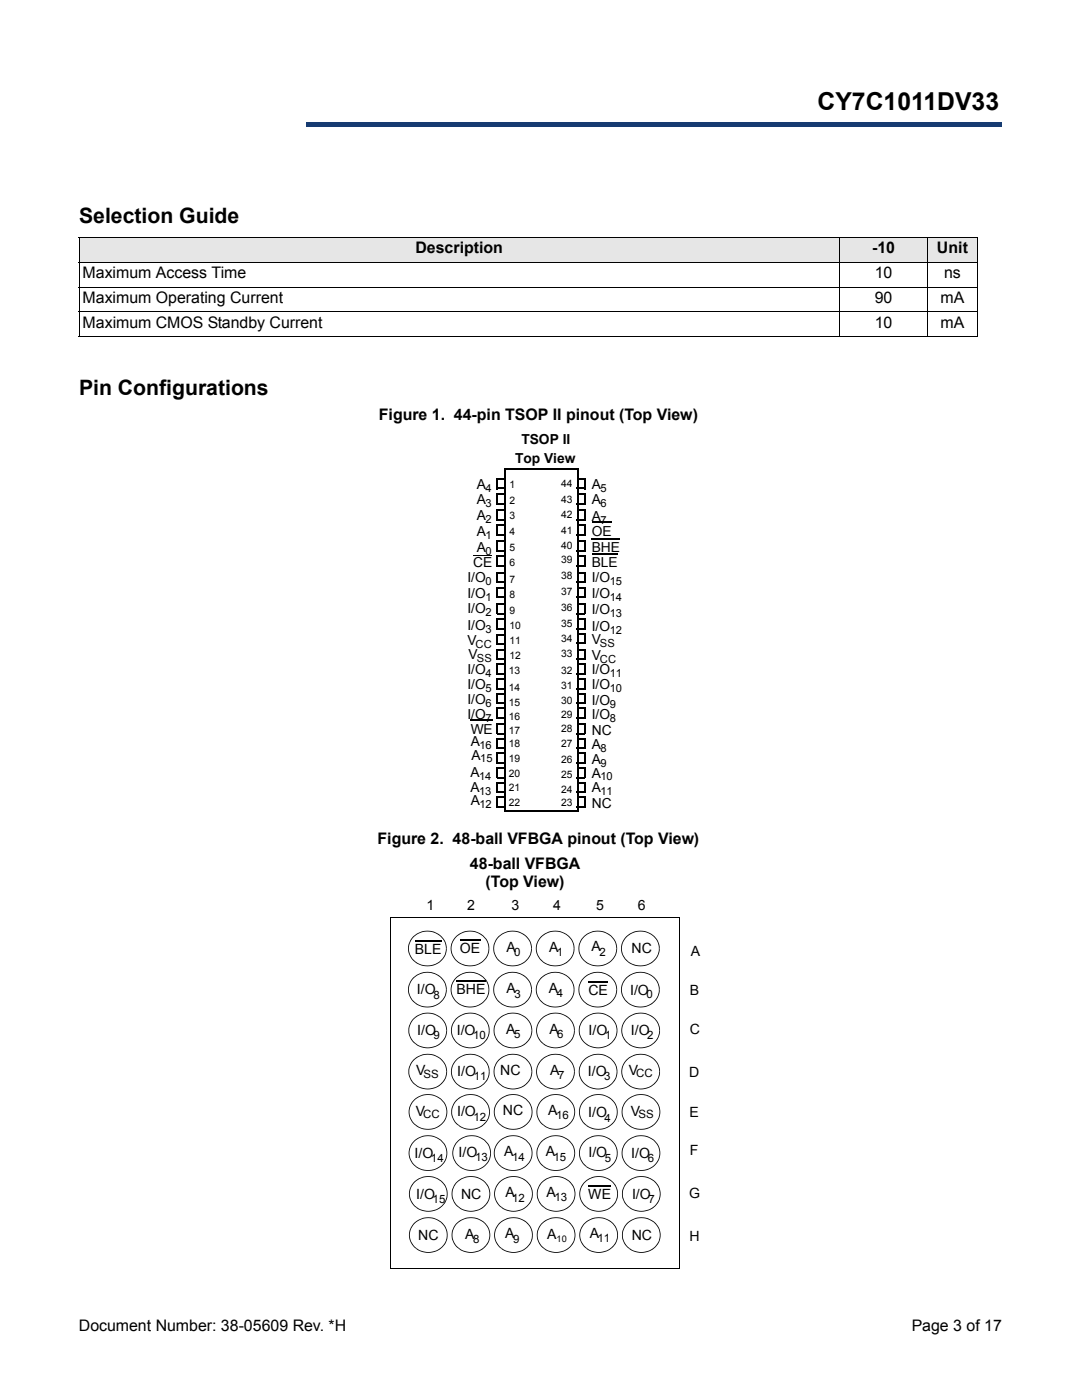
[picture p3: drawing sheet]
<svg xmlns="http://www.w3.org/2000/svg" width="216mm" height="279mm" viewBox="0 0 216 279" stroke-linecap="round" stroke-linejoin="round" font-family="sans-serif">
<path d="M61 24.4h138.8v.9h-138.8z" fill="#163b71"/>
<path d="M61 24.4h138.9" fill="none" stroke="#163b71" stroke-width=".2"/>
<path d="M199.7 24.4h.2v1h-.2z" fill="#163b71"/>
<path d="M61 25.3h138.8" fill="none" stroke="#163b71" stroke-width=".2"/>
<path d="M61 24.3h.1v1h-.1z" fill="#163b71"/>
<path d="M15.8 8.6h45.2v18h-45.2z" fill="#fff"/>
<g fill="#e6e6e6">
<path d="M15.8 47.4h151.7v4.9h-151.7z"/>
<path d="M167.5 47.4h17.6v4.9h-17.6z"/>
<path d="M185.1 47.4h9.9v4.9h-9.9z"/>
</g>
<g fill="none" stroke="#000" stroke-width=".2">
<path d="M15.7 47.4h179.4M15.7 52.3h179.4M15.7 57.3h179.4M15.8 47.5v19.6M167.5 47.3v19.9M185.1 47.3v19.9M195 47.5v19.6M15.7 62.2h179.4M15.7 67.2h179.4M94.4 110.9h3.7M77.9 183v70.1M77.9 183.1h57.8"/>
<path d="M135.6 183.1v70.1M77.8 253.1h57.8"/>
</g>
<g fill="#000">
<path d="M99 98.5h1.8v.3h-1.8zM99 95.5h1.8v.2h-1.8zM99.1 97.3h1.7v.3h-1.7zM100.5 93.5h.2v.4h-.2zM115.1 98.5h1.8v.3h-1.8zM115.1 95.5h1.8v.2h-1.8zM115.1 97.3h1.6v.3h-1.6zM99 117.2h1.8v.3h-1.8zM99 114.1h1.8v.3h-1.8zM99 110.9h1.8v.3h-1.8zM99 107.8h1.8v.3h-1.8zM99 104.7h1.8v.3h-1.8z"/>
<path d="M99 101.6h1.8v.3h-1.8zM99.1 119.1h1.7v.3h-1.7zM99.1 116h1.7v.3h-1.7zM99.1 112.9h1.7v.3h-1.7zM99.1 109.8h1.7v.3h-1.7zM99.1 106.7h1.7v.3h-1.7zM99.1 103.6h1.7v.3h-1.7zM99.1 100.4h1.7v.3h-1.7zM115.1 117.2h1.8v.3h-1.8zM115.1 119.1h1.6v.3h-1.6zM115.1 114.1h1.8v.3h-1.8zM115.1 116h1.6v.3h-1.6z"/>
<path d="M115.1 110.9h1.8v.3h-1.8zM115.1 112.9h1.6v.3h-1.6zM115.1 107.8h1.8v.3h-1.8zM115.1 109.8h1.6v.3h-1.6zM115.1 104.7h1.8v.3h-1.8zM115.1 106.7h1.6v.3h-1.6zM115.1 101.6h1.8v.3h-1.8zM115.1 103.6h1.6v.3h-1.6zM115.1 100.4h1.6v.3h-1.6zM99 129.5h1.8v.3h-1.8zM99 135.4h1.8v.3h-1.8zM99 126.5h1.8v.3h-1.8z"/>
<path d="M99 123.4h1.8v.2h-1.8zM99 120.3h1.8v.3h-1.8zM99 132.5h1.8v.2h-1.8zM99 138.3h1.8v.3h-1.8zM99.1 131.4h1.7v.3h-1.7zM99.1 137.4h1.7v.2h-1.7zM99.1 128.4h1.7v.3h-1.7zM99.1 125.4h1.7v.2h-1.7zM99.1 122.3h1.7v.3h-1.7zM99.1 134.5h1.7v.2h-1.7zM115.1 123.4h1.8v.2h-1.8zM115.1 125.4h1.6v.2h-1.6z"/>
<path d="M115.1 126.4h1.8v.2h-1.8zM115.1 128.3h1.6v.2h-1.6zM115.1 120.3h1.8v.3h-1.8zM115.1 122.3h1.6v.3h-1.6zM115.1 129.5h1.8v.3h-1.8zM115.1 131.4h1.6v.3h-1.6zM115.1 132.5h1.8v.2h-1.8zM115.1 134.5h1.6v.2h-1.6zM115.1 135.4h1.8v.3h-1.8zM115.1 137.4h1.6v.2h-1.6zM115.1 138.3h1.8v.3h-1.8zM99 141.2h1.8v.3h-1.8z"/>
<path d="M99 144.3h1.8v.2h-1.8zM99 147.3h1.8v.2h-1.8zM99 153.1h1.8v.2h-1.8zM99 158.9h1.8v.3h-1.8zM99 150.2h1.8v.2h-1.8zM99 156h1.8v.3h-1.8zM99.1 143.2h1.7v.3h-1.7zM99.1 146.3h1.7v.2h-1.7zM99.1 149.2h1.7v.2h-1.7zM99.1 155h1.7v.3h-1.7zM99.1 140.3h1.7v.2h-1.7zM99.1 152.2h1.7v.2h-1.7z"/>
<path d="M99.1 157.9h1.7v.3h-1.7zM115.1 140.3h1.6v.2h-1.6zM115.1 141.2h1.8v.3h-1.8zM115.1 143.2h1.6v.3h-1.6zM115.1 144.3h1.8v.2h-1.8zM115.1 146.3h1.6v.2h-1.6zM115.1 147.3h1.8v.2h-1.8zM115.1 149.2h1.6v.2h-1.6zM115.1 150.2h1.8v.2h-1.8zM115.1 152.2h1.6v.2h-1.6zM115.1 153.1h1.8v.2h-1.8zM115.1 155h1.6v.3h-1.6z"/>
<path d="M115.1 156h1.8v.3h-1.8zM115.1 157.9h1.6v.3h-1.6zM115.1 158.9h1.8v.3h-1.8zM99.1 160.9h1.7v.3h-1.7zM115.1 160.9h1.6v.3h-1.6zM83 191.9l1.5 .7 1.2 .1 1-.3 1-.5 .6-.7 .5-.9 .2-1h.2a3.9 3.9 0 0 1-6.4 2.8zM82.6 186.8a4.1 4.1 0 0 1 4.2-.8 3.7 3.7 0 0 1 2.4 3.3h-.2l-.2-1-.5-.9-.9-.9-1-.4-.7-.2-1.2 .1-.6 .2-.7 .3-1 .9-.6 1.5v.8l.3 .9 .3 .6 .8 .7-.2 .1a3.5 3.5 0 0 1-1.3-3.4l.4-1zM82.6 195a4 4 0 0 1 4.8-.4l1.1 .9a3.3 3.3 0 0 1 .7 2h-.2l-.2-1-.5-.9-.9-.9-.7-.3-1-.3-1.2 .1-.7 .2-.6 .3-1 .9-.6 1.5v.8l.3 .9 .3 .6 .8 .7-.2 .2a3.5 3.5 0 0 1-1.3-3.5l.4-1zM91.4 191.9l1 .5 .6 .2 1.2 .1 1-.3 .9-.5 .8-.7 .4-.9 .2-1h.1a3.6 3.6 0 0 1-2.6 3.4l-.4 .1a4.2 4.2 0 0 1-3.3-.7zM91.1 186.8a4.1 4.1 0 0 1 5.9 .5 3.5 3.5 0 0 1 .6 2h-.1l-.2-1-.4-.9-1.3-1.1-1-.3-.8-.1-1.4 .3-1 .5-.7 .7-.4 .9-.2 .6 .2 1.4 .4 .9 .7 .7-.1 .2a3.4 3.4 0 0 1-.2-5.3zM91.1 195l1.2-.8a4.1 4.1 0 0 1 4.7 1.3 3.5 3.5 0 0 1 .6 2h-.1l-.2-1-.4-.9-1.3-1.1-1-.3-.8-.1-1.5 .3-.9 .5-.7 .7-.4 .9-.2 .6 .2 1.4 .4 .9 .7 .7-.1 .2a3.4 3.4 0 0 1-.2-5.3zM99.9 191.9l1.6 .7 1.2 .1 1-.3 .9-.5 .7-.7 .5-.9 .2-1h.2a3.9 3.9 0 0 1-6.4 2.8z"/>
<path d="M99.5 186.8h.1a4.1 4.1 0 0 1 4.2-.8 3.7 3.7 0 0 1 2.4 3.3h-.2l-.2-1-.5-.9-1.2-1.1-1.1-.3-.7-.1-1.1 .2-.7 .2-1.3 1.1-.6 1.5 .2 1.4 .4 .9 .7 .7-.1 .2a3.4 3.4 0 0 1-.3-5.3zM99.5 195h.1a4 4 0 0 1 4.8-.4l1.1 .9a3.3 3.3 0 0 1 .7 2h-.2l-.2-1-.5-.9-.9-.9-.7-.3-1-.3-1.2 .1-.7 .2-.6 .3-.8 .7-.7 1.4-.1 1.1 .2 .6 .4 .9 .7 .7-.1 .2a3.4 3.4 0 0 1-.3-5.3zM108.4 191.9l.9 .5 .7 .2 1.2 .1 1-.3 .9-.5 .8-.7 .4-.9 .2-1h.1a3.9 3.9 0 0 1-6.3 2.8zM108.1 186.8a4.1 4.1 0 0 1 4.9-.4l1 .9a3.5 3.5 0 0 1 .6 2h-.1l-.1-.7-.4-.9-1.1-1.2-1-.4-.7-.2-1.2 .1-.7 .2-.9 .5-.7 .7-.4 .9-.2 .6 .2 1.4 .4 .9 .7 .7-.1 .2a3.4 3.4 0 0 1-.2-5.3zM108.1 195l.9-.6a4.1 4.1 0 0 1 4.8 .8l.2 .3a3.5 3.5 0 0 1 .6 2h-.1l-.1-.7-.4-.9-1.1-1.2-1.7-.6-1.2 .1-.7 .2-.9 .5-.7 .7-.4 .9-.2 .6 .2 1.4 .4 .9 .7 .7-.1 .2a3.4 3.4 0 0 1-.2-5.3zM116.9 191.9l1.6 .7 1.2 .1 1-.3 .9-.5 .7-.7 .5-.9 .2-1h.1a3.9 3.9 0 0 1-6.3 2.8zM116.6 186.8a4.1 4.1 0 0 1 4.2-.8 3.7 3.7 0 0 1 2.3 3.3h-.1l-.2-1-.3-.6-.9-1-1.6-.7-1.8 .1-1.5 .8-.7 .8-.3 .9-.1 1.1 .2 .6 .4 .9 .7 .7-.1 .2-.3-.3a3.4 3.4 0 0 1 0-5zM116.6 195a4 4 0 0 1 4.8-.4l.6 .4a3.3 3.3 0 0 1 1.1 2.5h-.1l-.2-1-.5-.9-1-.9-.6-.3-1-.3-1.2 .1-.7 .2-.6 .3-1 .9-.5 1.2-.1 1.1 .2 .6 .4 .9 .7 .7-.1 .2-.3-.3a3.4 3.4 0 0 1 0-5zM125.4 191.9l.9 .5 .7 .2 1.2 .1 1-.3 .9-.5 .8-.7 .4-.9 .2-1h.1a3.9 3.9 0 0 1-6.3 2.8zM125.1 186.8a4.1 4.1 0 0 1 4.9-.4l1 .9a3.5 3.5 0 0 1 .6 2h-.1l-.1-.7-.4-.9-1.1-1.2-1-.4-.7-.2-1.2 .1-.7 .2-.9 .5-.7 .7-.5 .9-.1 .6 .1 1.4 .5 .9 .7 .7-.1 .2a3.4 3.4 0 0 1-.2-5.3zM125.1 195l.9-.6a4.1 4.1 0 0 1 4.8 .8l.2 .3a3.5 3.5 0 0 1 .6 2h-.1l-.1-.7-.4-.9-1.1-1.2-1.7-.6-1.2 .1-.7 .2-.9 .5-.7 .7-.5 .9-.1 .6 .1 1.4 .5 .9 .7 .7-.1 .2a3.4 3.4 0 0 1-.2-5.3zM83 200.1l1.5 .7 1.2 .1 1-.3 1-.5 .6-.7 .5-.9 .2-1h.2a3.9 3.9 0 0 1-6.4 2.8z"/>
<path d="M83 208.3l.9 .5 1.1 .2 1.8-.2 1.4-1 .6-.8 .2-1.3h.2a3.9 3.9 0 0 1-6.3 2.7zM83 216.5l.9 .5 1.1 .2 1.8-.2 1.4-1 .6-.8 .2-1.3h.2a3.9 3.9 0 0 1-6.3 2.7zM82.4 203.4a4.1 4.1 0 0 1 5.9 0l.3 .3a3.3 3.3 0 0 1 .6 2h-.2l-.1-1-.3-.7-.9-1-1.6-.7h-1.1l-1.1 .2-1.4 1-.5 .8-.3 1v.7l.3 1 .5 .8 .5 .5-.1 .1a3.4 3.4 0 0 1-1.3-3.4l.4-1zM82.6 211.3a3.9 3.9 0 0 1 4.1-.8 3.9 3.9 0 0 1 2.5 3.4h-.2l-.1-1-.3-.6-.9-1.1-1.6-.7h-1.1l-1.1 .3-.9 .4-.7 .8-.6 1.5v.7l.3 1 .5 .8 .5 .5-.1 .1a3.4 3.4 0 0 1-1.3-3.4l.4-1zM91.4 200.1l1 .5 .6 .2 1.2 .1 1-.3 .9-.5 .8-.7 .4-.9 .2-1h.1a3.6 3.6 0 0 1-2.6 3.4l-.4 .1a4.2 4.2 0 0 1-3.3-.7zM91.5 208.3l.9 .5 1.1 .2 1.8-.2 1.2-.7 .4-.6 .5-.8 .1-1h.2l-.2 1a3.8 3.8 0 0 1-4.4 2.4l-1.4-.5-.3-.2zM91.5 216.5l.9 .5 1.1 .2 1.8-.2 1.2-.7 .4-.5 .5-.9 .1-1h.2l-.2 1a3.8 3.8 0 0 1-4.4 2.4l-1.4-.5-.3-.2zM90.9 203.4a3.9 3.9 0 0 1 4.1-1.1 3.9 3.9 0 0 1 2.7 3.4h-.2v-.7l-.4-1-.6-.7-.6-.4-.9-.5-.8-.1h-1.1l-.7 .2-.9 .5-.5 .5-.6 .8-.2 1 .1 1.4 .5 .8 .7 .8-.1 .1a3.4 3.4 0 0 1-.5-5zM91.1 211.3a4.1 4.1 0 0 1 5.9 .6h.1a3.5 3.5 0 0 1 .6 2h-.2v-.7l-.4-.9-.6-.8-.6-.4-.9-.5-.8-.1h-1.1l-.7 .3-.9 .4-.7 .8-.5 .9-.1 .6 .1 1.4 .5 .9 .7 .7-.1 .1a3.4 3.4 0 0 1-.3-5.3zM99.9 200.1l1.6 .7 1.2 .1 1-.3 .9-.5 .7-.7 .5-.9 .2-1h.2a3.9 3.9 0 0 1-6.4 2.8zM100 208.3l.9 .5 1.1 .2 1.8-.2 1.4-1 .6-.8 .2-1.3h.2a3.9 3.9 0 0 1-6.3 2.7zM100 216.5l.9 .5 1.1 .2 1.8-.2 1.4-1 .6-.8 .2-1.3h.2a3.9 3.9 0 0 1-6.3 2.7z"/>
<path d="M99.4 203.4a4.1 4.1 0 0 1 5.9 0l.3 .3a3.3 3.3 0 0 1 .6 2h-.2l-.1-1-.3-.7-.9-1-1.6-.7h-1.1l-1.1 .2-1.4 1-.8 1.5v1l.1 .7 .5 .8 .7 .8-.1 .1a3.4 3.4 0 0 1-.5-5zM99.6 211.3a3.9 3.9 0 0 1 4.1-.8 3.9 3.9 0 0 1 2.5 3.4h-.2l-.1-1-.3-.6-.9-1.1-1.6-.7h-1.1l-1.1 .3-.9 .4-.5 .5-.8 1.5v1l.1 .7 .5 .9 .7 .7-.1 .1a3.4 3.4 0 0 1-.3-5.3zM108.4 200.1l.9 .5 .7 .2 1.2 .1 1-.3 .9-.5 .8-.7 .4-.9 .2-1h.1a3.9 3.9 0 0 1-6.3 2.8zM108.5 208.3l.9 .5 1.1 .2 1.8-.2 1.4-1 .6-.8 .2-1.3h.2l-.2 1a3.8 3.8 0 0 1-4.4 2.4l-1.4-.5-.3-.2zM108.5 216.5l.9 .5 1.1 .2 1.8-.2 1.4-1 .6-.8 .2-1.3h.2l-.2 1a3.8 3.8 0 0 1-4.4 2.4l-1.4-.5-.3-.2zM107.9 203.4a4.1 4.1 0 0 1 6.1 .3h.1a3.5 3.5 0 0 1 .6 2h-.2v-.7l-.4-1-.4-.5-.8-.6-.9-.5-.8-.1h-1.1l-.7 .2-.9 .5-.5 .5-.6 .8-.2 1 .1 1.4 .5 .8 .7 .8-.1 .1a3.4 3.4 0 0 1-.5-5zM108.1 211.3a3.9 3.9 0 0 1 4.1-.8 3.9 3.9 0 0 1 2.5 3.4h-.2v-.7l-.4-.9-.6-.8-.6-.4-.9-.5-.8-.1h-1.1l-.7 .3-.9 .4-.7 .8-.5 .9-.1 .6 .1 1.4 .5 .9 .7 .7-.1 .1a3.4 3.4 0 0 1-.3-5.3zM116.9 200.1l1.6 .7 1.2 .1 1-.3 .9-.5 .7-.7 .5-.9 .2-1h.1a3.9 3.9 0 0 1-6.3 2.8zM117 208.3l.9 .5 1.1 .2 1.8-.2 1.4-1 .6-.8 .2-1.3h.2a3.9 3.9 0 0 1-6.3 2.7zM117 216.5l.9 .5 1.1 .2 1.8-.2 1.4-1 .6-.8 .2-1.3h.2a3.9 3.9 0 0 1-6.3 2.7zM116.4 203.4a3.9 3.9 0 0 1 4.1-1.1 3.9 3.9 0 0 1 2.7 3.4h-.2l-.1-1-.3-.7-.9-1-1.6-.7h-1.1l-1.1 .2-.9 .5-.5 .5-.8 1.5v1l.1 .7 .5 .8 .7 .8-.1 .1a3.4 3.4 0 0 1-.5-5zM116.6 211.3a3.9 3.9 0 0 1 4.1-.8 3.9 3.9 0 0 1 2.5 3.4h-.2l-.1-1-.3-.6-.9-1.1-1.6-.7h-1.1l-1.1 .3-.9 .4-.7 .8-.6 1.2v1l.1 .7 .5 .9 .7 .7-.1 .1a3.3 3.3 0 0 1-.8-4.7z"/>
<path d="M125.4 200.1l.9 .5 .7 .2 1.2 .1 1-.3 .9-.5 .8-.7 .4-.9 .2-1h.1a3.9 3.9 0 0 1-6.3 2.8zM125.5 208.3l.9 .5 1.1 .2 1.8-.2 1.4-1 .6-.8 .2-1.3h.2a3.4 3.4 0 0 1-2.4 3.2 4.2 4.2 0 0 1-3.9-.5zM125.5 216.5l.9 .5 1.1 .2 1.8-.2 1.4-1 .6-.8 .2-1.3h.2a3.4 3.4 0 0 1-2.4 3.2 4.2 4.2 0 0 1-3.9-.5zM124.9 203.4a4.1 4.1 0 0 1 6.1 .3h.1a3.5 3.5 0 0 1 .6 2h-.2v-.7l-.4-1-.4-.5-.8-.6-1-.5-.7-.1h-1.1l-.7 .2-.9 .5-.5 .5-.6 .8-.2 1 .1 1.4 .5 .8 .7 .8-.1 .1a3.4 3.4 0 0 1-.5-5zM125.1 211.3a3.9 3.9 0 0 1 4.1-.8 3.9 3.9 0 0 1 2.5 3.4h-.2v-.7l-.4-.9-.6-.8-.6-.4-1-.5-.7-.1h-1.1l-.7 .3-.9 .4-.7 .8-.5 .9-.1 .6 .1 1.4 .5 .9 .7 .7-.1 .1a3.4 3.4 0 0 1-.3-5.3zM83 232.7l1 .6 .7 .1 1.1 .1 1-.2 1-.6 .7-.7 .4-.9 .2-1h.2a3.6 3.6 0 0 1-2.7 3.4l-.4 .1a4.2 4.2 0 0 1-3.2-.7zM83.1 224.5l.5 .4 1.1 .3 1.1 .1 1-.3 1.2-.7 .5-.5 .4-.9 .2-1h.2a3.3 3.3 0 0 1-1.4 2.7 4.1 4.1 0 0 1-4.9 .1zM82.7 219.4a4.1 4.1 0 0 1 5.9 .5 3.5 3.5 0 0 1 .7 2h-.2l-.2-1-.4-.9-.7-.7-.6-.4-1-.3-.8-.1-1.4 .3-.9 .5-.8 .7-.6 1.6 .2 1.3 .4 .9 .8 .7-.1 .1a3.3 3.3 0 0 1-.3-5.2zM82.7 227.6a4.1 4.1 0 0 1 5.9 .5 3.5 3.5 0 0 1 .7 2h-.2l-.2-1-.4-.9-.7-.7-.6-.3-1-.4-.8-.1-1.4 .3-.9 .5-.8 .7-.6 1.6 .2 1.3 .4 .9 .8 .7-.1 .2a3.4 3.4 0 0 1-.3-5.3zM82.5 236a4.1 4.1 0 0 1 6.4 .6l.4 1v.7h-.1l-.1-.7-.4-1-.6-.7-.9-.6-1-.4h-1.1l-.8 .1-1.2 .6-.5 .5-.5 .9-.3 1.3 .3 1.3 .5 .8 .5 .5-.1 .1a3.4 3.4 0 0 1-.5-5zM91.6 224.5l.5 .4 1.1 .3 1.1 .1 1.1-.3 .9-.5 .7-.7 .5-.9 .1-1h.2a3.9 3.9 0 0 1-6.3 2.7zM91.8 232.7l.9 .6 .7 .1 1.1 .1 1.1-.2 .9-.6 .7-.7 .5-.9 .1-1h.2a3.6 3.6 0 0 1-2.7 3.4l-.4 .1a4.2 4.2 0 0 1-3.2-.7z"/>
<path d="M91.2 219.4a3.9 3.9 0 0 1 4.1-.8 3.9 3.9 0 0 1 2.5 3.3h-.2l-.1-1-.3-.6-.9-1-1.6-.7-1.2-.1-1 .3-.9 .5-.8 .7-.6 1.6v.7l.3 .9 .3 .6 .8 .7-.1 .1a3.4 3.4 0 0 1-1.4-3.4l.4-1zM91 236a4.1 4.1 0 0 1 4.1-1.1l1.3 .6 .8 .8a3.3 3.3 0 0 1 .6 2h-.1l-.2-1-.3-.7-.9-1-.6-.3-1-.4h-.7h-.8l-1 .4-1.3 1.1-.6 1.5 .1 1.4 .5 .9 .7 .7-.1 .1a3.4 3.4 0 0 1-.5-5zM91.4 227.6a4.1 4.1 0 0 1 5.9 .5 3.5 3.5 0 0 1 .7 2h-.2l-.1-1-.5-.9-.7-.7-.6-.3-1-.4-.8-.1-1.4 .3-.9 .5-.8 .7-.6 1.6 .2 1.3 .4 .9 .8 .7-.1 .2a3.4 3.4 0 0 1-.3-5.3zM100 232.7l1 .6 .7 .1 1.1 .1 1-.2 1-.6 .7-.7 .4-.9 .2-1h.2a3.6 3.6 0 0 1-2.7 3.4l-.4 .1a4.2 4.2 0 0 1-3.3-.7zM100.1 224.5l.9 .5 .7 .2 1.1 .1 1-.3 1.2-.7 .5-.5 .4-.9 .2-1h.2a3.3 3.3 0 0 1-1.4 2.7 4.1 4.1 0 0 1-5 .1zM99.7 219.4a4.1 4.1 0 0 1 5.9 .5 3.5 3.5 0 0 1 .7 2h-.2l-.2-1-.4-.9-.7-.7-.6-.4-1-.3-.8-.1-1.4 .3-.9 .5-.8 .7-.4 .9-.2 .7 .2 1.3 .4 .9 .8 .7-.2 .2a3.4 3.4 0 0 1-.2-5.3zM99.7 227.6a4.1 4.1 0 0 1 5.9 .5 3.5 3.5 0 0 1 .7 2h-.2l-.2-1-.4-.9-.7-.7-.6-.3-1-.4-.8-.1-1.4 .3-.9 .5-.8 .7-.4 .9-.2 .7 .2 1.3 .4 .9 .8 .7-.2 .2a3.4 3.4 0 0 1-.2-5.3zM99.5 236a4.1 4.1 0 0 1 4.1-1.1 3.7 3.7 0 0 1 2.1 1.4 3.5 3.5 0 0 1 .6 2h-.1l-.1-.7-.4-1-.6-.7-.9-.6-1-.4h-.7h-.8l-1 .4-.6 .3-.7 .8-.5 .9-.1 .6 .1 1.4 .5 .9 .7 .7-.1 .1a3.4 3.4 0 0 1-.5-5zM108.6 224.5l.5 .4 1.1 .3 1.1 .1 1.1-.3 .9-.5 .7-.7 .4-.9 .2-1h.2a3.9 3.9 0 0 1-6.3 2.7zM108.6 232.7l1.6 .7 1.1 .1 1.1-.2 .9-.6 .7-.7 .4-.9 .2-1h.2a3.9 3.9 0 0 1-6.3 2.8zM108.2 219.4a3.9 3.9 0 0 1 4.1-.8 3.9 3.9 0 0 1 2.5 3.3h-.2l-.2-1-.2-.6-.9-1-1.6-.7-1.2-.1-1 .3-.9 .5-.6 .5-.7 1.4-.1 1.1 .2 .6 .4 .9 .8 .7-.1 .1a3.4 3.4 0 0 1-.3-5.2zM108.2 227.6a3.9 3.9 0 0 1 4.1-.8 3.9 3.9 0 0 1 2.5 3.3h-.2l-.2-1-.4-.9-.7-.7-.6-.3-1-.4-.8-.1-1.1 .2-.7 .3-.5 .3-.8 .7-.6 1.6 .2 1.3 .4 .9 .8 .7-.1 .2a3.4 3.4 0 0 1-.3-5.3z"/>
<path d="M108 236a4.1 4.1 0 0 1 4.1-1.1 3.6 3.6 0 0 1 2.7 3.4h-.1l-.2-1-.3-.7-.6-.7-.9-.6-1-.4h-.7h-.8l-1 .4-1.3 1.1-.6 1.5 .1 1.4 .5 .9 .7 .7-.1 .1a3.4 3.4 0 0 1-.5-5zM117 232.7l1 .6 .7 .1 1.1 .1 1-.2 1-.6 .7-.7 .4-.9 .2-1h.2a3.9 3.9 0 0 1-6.4 2.8zM117.1 224.5l.9 .5 .7 .2 1.1 .1 1-.3 .7-.3 1-.9 .4-.9 .2-1h.2a3.6 3.6 0 0 1-2.7 3.4l-.8 .1a4 4 0 0 1-2.9-.7zM116.7 219.4a3.9 3.9 0 0 1 4.1-.8 3.9 3.9 0 0 1 2.5 3.3h-.2l-.1-.7-.3-.9-.7-.8-.5-.4-1-.4-.7-.2-1.1 .1-.7 .2-.9 .5-.8 .7-.4 .9-.2 .7 .2 1.3 .4 .9 .8 .7-.2 .2a3.4 3.4 0 0 1-.2-5.3zM116.7 227.6a3.9 3.9 0 0 1 4.1-.8 3.9 3.9 0 0 1 2.5 3.3h-.2l-.1-.7-.3-.9-.7-.8-.5-.4-1-.4-.7-.1h-1.1l-.7 .2-.9 .5-.8 .7-.4 .9-.2 .7 .2 1.3 .4 .9 .8 .7-.2 .2a3.4 3.4 0 0 1-.2-5.3zM116.5 236a4.1 4.1 0 0 1 6.2 .3 3.5 3.5 0 0 1 .6 2h-.2v-.7l-.4-1-.6-.7-.9-.6-1-.4h-.7h-.8l-1 .4-.6 .3-.7 .8-.5 .9-.1 .6 .1 1.4 .5 .9 .7 .7-.1 .1a3.4 3.4 0 0 1-.5-5zM125.5 232.7l1.6 .7 1.2 .1 1-.2 1-.6 .7-.7 .4-.9 .2-1h.2a3.9 3.9 0 0 1-6.3 2.8zM125.6 224.5l.5 .4 1 .3 1.2 .1 1-.3 1.2-.7 .5-.5 .4-.9 .2-1h.2a3.9 3.9 0 0 1-6.3 2.8zM125.2 219.4a3.9 3.9 0 0 1 4.1-.8 3.9 3.9 0 0 1 2.5 3.3h-.2l-.2-1-.3-.6-.8-1-1.6-.7-1.9 .1-1.5 .8-.6 .8-.4 .9-.1 1.1 .2 .6 .4 .9 .8 .7-.1 .2-.3-.3a3.4 3.4 0 0 1 0-5zM125.2 227.6a3.9 3.9 0 0 1 4.1-.8 3.9 3.9 0 0 1 2.5 3.3h-.2l-.2-1-.3-.6-.8-1-1.6-.7-1.9 .1-1.5 .8-.6 .8-.4 .9-.1 1.1 .2 .6 .4 .9 .8 .7-.1 .2-.3-.3a3.4 3.4 0 0 1 0-5zM125 236a4.1 4.1 0 0 1 4.1-1.1 3.6 3.6 0 0 1 2.7 3.4h-.1l-.2-1-.3-.7-.6-.7-.9-.6-1-.4h-.7h-.8l-1 .4-1.3 1.1-.6 1.5 .1 1.4 .5 .9 .7 .7-.1 .1a3.4 3.4 0 0 1-.5-5zM83.1 240.9l.9 .5 1.1 .2 1.8-.2 1.2-.7 .4-.5 .5-.9 .2-1h.1a3.9 3.9 0 0 1-6.3 2.7z"/>
<path d="M83.1 249.1l.9 .5 1.1 .3 1.8-.3 1.2-.7 .4-.5 .5-.9 .2-1h.1a3.9 3.9 0 0 1-6.3 2.7zM82.7 244a3.9 3.9 0 0 1 4.1-.8 3.9 3.9 0 0 1 2.5 3.3h-.1l-.2-1-.5-.9-.7-.7-.6-.4-1-.3-.7-.1-1.5 .3-.9 .5-.5 .4-.5 .9-.3 .9v.7l.3 1 .5 .8 .5 .5-.1 .1a3.4 3.4 0 0 1-.3-5.2zM91.6 240.9l.9 .5 1.1 .2 1.8-.2 1.4-1 .6-.8 .3-1.3h.1a3.9 3.9 0 0 1-6.3 2.7zM91.6 249.1l.9 .5 1.1 .3 1.8-.3 1.4-1 .6-.8 .3-1.3h.1a3.9 3.9 0 0 1-6.3 2.7zM91 244.2a4.1 4.1 0 0 1 5.9 0l.3 .3a3.3 3.3 0 0 1 .6 2h-.1l-.2-1-.3-.6-.9-1-1.6-.7-1.1-.1-1.1 .3-1.4 .9-.8 1.5v1.4l.6 1.2 .7 .7-.1 .1a3.4 3.4 0 0 1-.5-5zM100.1 240.9l.9 .5 1.1 .2 1.8-.2 1.2-.7 .6-.8 .4-.9 .1-.7h.1v.7a4 4 0 0 1-6.3 2zM100.1 249.1l.9 .5 1.1 .3 1.8-.3 1.2-.7 .4-.5 .5-.9 .2-1h.1v.7a4 4 0 0 1-6.3 2zM99.5 244.2a3.9 3.9 0 0 1 4.1-1.1 3.9 3.9 0 0 1 2.7 3.4h-.1l-.1-.7-.4-.9-.6-.8-.6-.4-.9-.5-.8-.1-1.1 .1-.7 .2-.9 .5-.5 .4-.5 .9-.3 .9v.7l.3 1 .5 .8 .5 .5-.1 .1a3.4 3.4 0 0 1-.5-5zM108.6 240.9l.9 .5 1.1 .2 1.8-.2 1.4-1 .6-.8 .3-1.3h.1a3.9 3.9 0 0 1-6.3 2.7zM108.6 249.1l.9 .5 1.1 .3 1.8-.3 1.4-1 .6-.8 .3-1.3h.1a3.9 3.9 0 0 1-6.3 2.7zM108 244.2a3.9 3.9 0 0 1 4.2-1.1 3.9 3.9 0 0 1 2.6 3.4h-.1l-.2-1-.3-.6-.9-1-1.6-.7-1.1-.1-1.1 .3-1.4 .9-.8 1.5v1.4l.6 1.2 .7 .7-.1 .1a3.4 3.4 0 0 1-.5-5zM117.1 240.9l.9 .5 1.1 .2 1.8-.2 1.2-.7 .6-.8 .4-.9v-.7h.2v.7a4 4 0 0 1-6.3 2z"/>
<path d="M117.1 249.1l.9 .5 1.1 .3 1.8-.3 .6-.3 1-.9 .5-.9 .1-1h.2v.7a4 4 0 0 1-6.3 2zM116.5 244.2a4.1 4.1 0 0 1 6.2 .3 3.5 3.5 0 0 1 .6 2h-.2v-.7l-.4-.9-.4-.6-.8-.6-.9-.5-.8-.1-1.1 .1-.7 .2-.9 .5-.5 .4-.5 .9-.3 .9v.7l.3 1 .5 .8 .5 .5-.1 .1a3.4 3.4 0 0 1-.5-5zM125.6 240.9l.9 .5 1.1 .2 1.8-.2 1.4-1 .6-.8 .3-1.3h.1a3.9 3.9 0 0 1-6.3 2.7zM125.6 249.1l.9 .5 1.1 .3 1.8-.3 1.4-1 .6-.8 .3-1.3h.1a3.9 3.9 0 0 1-6.3 2.7zM125.2 244a3.9 3.9 0 0 1 4.1-.9 3.9 3.9 0 0 1 2.5 3.4h-.1l-.2-1-.3-.6-.9-1-1.6-.7-1.1-.1-1.1 .3-.9 .5-.5 .4-.8 1.5v1.4l.6 1.2 .7 .7-.1 .1a3.4 3.4 0 0 1-.3-5.2z"/>
</g>
<g fill="none" stroke="#000" stroke-width=".25">
<path d="M99.1 95.6v2M99.1 98.6v2.1M116.7 95.6v2M116.7 98.6v2.1M99.1 101.8v2.1M99.1 104.8v2.2M99.1 108v2.1M99.1 111v2.2M99.1 114.3v2M99.1 117.3v2.1M116.7 101.8v2.1M116.7 104.8v2.2"/>
<path d="M116.7 108v2.1M116.7 111v2.2M116.7 114.3v2M116.7 117.3v2.1M99.1 120.5v2.1M99.1 123.5v2.1M99.1 126.7v2M99.1 129.6v2.1M99.1 132.6v2.1M99.1 135.6v2M99.1 138.5v2M116.7 120.5v2.1"/>
<path d="M116.7 123.5v2.1M116.7 126.5v2M116.7 129.6v2.1M116.7 132.6v2.1M116.7 135.6v2M116.7 138.5v2M99.1 141.4v2.1M99.1 144.4v2.1M99.1 147.4v2M99.1 150.3v2.1M99.1 153.2v2.1M99.1 156.2v2"/>
<path d="M99.1 159.1v2.1M116.7 141.4v2.1M116.7 144.4v2.1M116.7 147.4v2M116.7 150.3v2.1M116.7 153.2v2.1M116.7 156.2v2M116.7 159.1v2.1"/>
</g>
<path d="M118.1 104.3h3.9M118.1 107.5h5.6M118.1 110.5h5.2M93.9 143.8h4.5M82.8 187.7h5.3M91.1 195.8h5.8M91.8 187.6h4.1M117.4 195.9h3.9M117.4 236.7h4.5" fill="none" stroke="#000" stroke-width=".21"/>
<path d="M100.7 93.5v68.4M100.7 93.7h14.6M115.3 93.5v68.6M100.5 161.9h14.8" fill="none" stroke="#000" stroke-width=".34"/>
<text font-size="4.9" x="163.1" y="22">CY7C1011DV33</text>
<g font-size="4.2">
<text x="15.8" y="44.6">Selection Guide</text>
<text x="15.8" y="78.8">Pin Configurations</text>
</g>
<g font-size="3.2">
<text x="82.9" y="50.6">Description</text>
<text x="174" y="50.6">-10</text>
<text x="187" y="50.6">Unit</text>
<text x="16.5" y="55.5">Maximum Access Time</text>
<text x="174.5" y="55.5">10</text>
<text x="188.4" y="55.5">ns</text>
<text x="16.5" y="60.5">Maximum Operating Current</text>
<text x="16.5" y="65.4">Maximum CMOS Standby Current</text>
<text x="174.5" y="60.5">90</text>
<text x="174.5" y="65.4">10</text>
<text x="187.7" y="60.5">mA</text>
<text x="187.7" y="65.4">mA</text>
<text x="75.6" y="83.8">Figure 1. 44-pin TSOP II pinout (Top View)</text>
<text x="75.3" y="168.5">Figure 2. 48-ball VFBGA pinout (Top View)</text>
<text x="93.8" y="173.5">48-ball VFBGA</text>
<text x="96.9" y="177.1">(Top View)</text>
<text x="15.7" y="265.6">Document Number: 38-05609 Rev. *H</text>
<text x="181.9" y="265.6">Page 3 of 17</text>
</g>
<g font-size="2.8">
<text x="104" y="88.7">TSOP II</text>
<text x="102.8" y="92.4">Top View</text>
<text x="95.2" y="97.6">A</text>
<text x="95.2" y="100.5">A</text>
<text x="118.1" y="97.6">A</text>
<text x="118.1" y="100.5">A</text>
<text x="95.2" y="107">A</text>
<text x="95.2" y="103.8">A</text>
<text x="118.1" y="106.9">OE</text>
<text x="118.1" y="104">A</text>
<text x="94.4" y="113.2">CE</text>
<text x="95.2" y="110.2">A</text>
<text x="118.1" y="110.1">BHE</text>
<text x="118.1" y="113.1">BLE</text>
<text x="93.3" y="116.1">I/O</text>
<text x="93.3" y="119.4">I/O</text>
<text x="118.1" y="116.2">I/O</text>
<text x="118.1" y="119.4">I/O</text>
<text x="93.3" y="122.3">I/O</text>
<text x="93.3" y="125.8">I/O</text>
<text x="118.1" y="122.6">I/O</text>
<text x="118.1" y="125.9">I/O</text>
<text x="93.3" y="128.7">V</text>
<text x="93.5" y="131.5">V</text>
<text x="118.1" y="128.5">V</text>
<text x="118.1" y="131.7">V</text>
<text x="93.3" y="134.5">I/O</text>
<text x="93.3" y="137.6">I/O</text>
<text x="118.1" y="134.5">I/O</text>
<text x="118.1" y="137.5">I/O</text>
<text x="93.3" y="140.5">I/O</text>
<text x="93.3" y="143.5">I/O</text>
<text x="118.1" y="140.7">I/O</text>
<text x="118.1" y="143.4">I/O</text>
<text x="93.9" y="146.4">WE</text>
<text x="93.9" y="148.9">A</text>
<text x="118.1" y="146.7">NC</text>
<text x="118.1" y="149.5">A</text>
<text x="93.9" y="155">A</text>
<text x="94.1" y="151.6">A</text>
<text x="118.1" y="152.4">A</text>
<text x="118.1" y="155.2">A</text>
<text x="93.9" y="158.1">A</text>
<text x="93.9" y="160.7">A</text>
<text x="118.1" y="161.2">NC</text>
<text x="118.1" y="158">A</text>
<text x="85.1" y="181.6">1</text>
<text x="93.2" y="181.6">2</text>
<text x="102.1" y="181.7">3</text>
<text x="110.4" y="181.5">4</text>
<text x="118.9" y="181.7">5</text>
<text x="127.3" y="181.7">6</text>
<text x="82.8" y="190.4">BLE</text>
<text x="91.8" y="190.3">OE</text>
<text x="101" y="189.9">A</text>
<text x="109.6" y="190">A</text>
<text x="118" y="189.9">A</text>
<text x="126" y="190.1">NC</text>
<text x="137.8" y="190.8">A</text>
<text x="83.2" y="198.4">I/O</text>
<text x="91.1" y="198.5">BHE</text>
<text x="101.1" y="198.3">A</text>
<text x="109.5" y="198.2">A</text>
<text x="117.4" y="198.6">CE</text>
<text x="125.7" y="198.6">I/O</text>
<text x="137.6" y="198.6">B</text>
<text x="83.3" y="206.6">I/O</text>
<text x="91.1" y="206.5">I/O</text>
<text x="101" y="206.4">A</text>
<text x="109.6" y="206.4">A</text>
<text x="117.4" y="206.6">I/O</text>
<text x="125.9" y="206.5">I/O</text>
<text x="137.6" y="206.3">C</text>
<text x="83" y="214.6">V</text>
<text x="91.2" y="214.7">I/O</text>
<text x="99.8" y="214.5">NC</text>
<text x="109.8" y="214.6">A</text>
<text x="117.3" y="214.7">I/O</text>
<text x="125.5" y="214.5">V</text>
<text x="137.5" y="215">D</text>
<text x="83" y="222.7">V</text>
<text x="91.2" y="222.8">I/O</text>
<text x="100.4" y="222.6">NC</text>
<text x="109.4" y="222.5">A</text>
<text x="117.4" y="223">I/O</text>
<text x="125.9" y="222.7">V</text>
<text x="137.6" y="222.9">E</text>
<text x="82.7" y="231">I/O</text>
<text x="91.5" y="230.9">I/O</text>
<text x="100.6" y="230.8">A</text>
<text x="108.9" y="230.8">A</text>
<text x="117.4" y="231">I/O</text>
<text x="126" y="231.1">I/O</text>
<text x="137.6" y="230.5">F</text>
<text x="83.1" y="239.2">I/O</text>
<text x="92" y="239.3">NC</text>
<text x="100.8" y="238.8">A</text>
<text x="109.1" y="238.9">A</text>
<text x="117.4" y="239.4">WE</text>
<text x="126.1" y="239.3">I/O</text>
<text x="137.5" y="239.1">G</text>
<text x="83.5" y="247.6">NC</text>
<text x="92.8" y="247.2">A</text>
<text x="100.8" y="247.2">A</text>
<text x="109.2" y="247.2">A</text>
<text x="117.7" y="247">A</text>
<text x="126.1" y="247.5">NC</text>
<text x="137.6" y="247.7">H</text>
</g>
<g font-size="2.3">
<text x="102.6" y="190.8">0</text>
<text x="111.1" y="190.8">1</text>
<text x="119.6" y="190.7">2</text>
<text x="86.5" y="199.3">8</text>
<text x="102.6" y="199.1">3</text>
<text x="111.1" y="199.1">4</text>
<text x="129" y="199.1">0</text>
<text x="86.5" y="207.4">9</text>
<text x="94.4" y="207.4">10</text>
<text x="102.6" y="207.2">5</text>
<text x="111.2" y="207.2">6</text>
<text x="120.7" y="207.4">1</text>
<text x="129.2" y="207.4">2</text>
<text x="84.5" y="215.1">SS</text>
<text x="94.5" y="215.5">11</text>
<text x="111.4" y="215.4">7</text>
<text x="120.6" y="215.5">3</text>
<text x="127" y="215">CC</text>
<text x="84.5" y="223.2">CC</text>
<text x="94.5" y="223.6">12</text>
<text x="111" y="223.4">16</text>
<text x="120.6" y="223.8">4</text>
<text x="127.4" y="223.2">SS</text>
<text x="86" y="231.9">14</text>
<text x="94.8" y="231.8">13</text>
<text x="102.2" y="231.6">14</text>
<text x="110.5" y="231.6">15</text>
<text x="120.7" y="231.8">5</text>
<text x="129.2" y="231.9">6</text>
<text x="102.2" y="239.9">12</text>
<text x="110.6" y="239.7">13</text>
<text x="86.3" y="240.1">15</text>
<text x="129.4" y="240.1">7</text>
<text x="94.4" y="248.1">8</text>
<text x="102.4" y="248">9</text>
<text x="119.2" y="247.9">11</text>
</g>
<g font-size="2.2">
<text x="96.9" y="98.1">4</text>
<text x="96.9" y="101.1">3</text>
<text x="119.8" y="98.1">5</text>
<text x="119.8" y="101.1">6</text>
<text x="96.9" y="104.4">2</text>
<text x="96.9" y="107.6">1</text>
<text x="119.8" y="104.6">7</text>
<text x="96.9" y="110.8">0</text>
<text x="96.9" y="116.6">0</text>
<text x="96.9" y="120">1</text>
<text x="121.7" y="116.7">15</text>
<text x="121.7" y="120">14</text>
<text x="96.9" y="122.9">2</text>
<text x="121.7" y="123.2">13</text>
<text x="94.9" y="129.2">CC</text>
<text x="96.9" y="126.3">3</text>
<text x="119.7" y="129.1">SS</text>
<text x="121.7" y="126.5">12</text>
<text x="95.2" y="132.1">SS</text>
<text x="96.9" y="135.1">4</text>
<text x="119.7" y="132.3">CC</text>
<text x="121.7" y="135.1">11</text>
<text x="96.9" y="141.1">6</text>
<text x="96.9" y="138.2">5</text>
<text x="121.7" y="138.1">10</text>
<text x="121.7" y="141.3">9</text>
<text x="95.7" y="149.5">16</text>
<text x="96.9" y="144.1">7</text>
<text x="121.7" y="144">8</text>
<text x="95.6" y="155.6">14</text>
<text x="95.8" y="152.2">15</text>
<text x="119.8" y="150.1">8</text>
<text x="119.8" y="153">9</text>
<text x="119.8" y="155.7">10</text>
<text x="95.6" y="158.6">13</text>
<text x="95.7" y="161.3">12</text>
<text x="119.8" y="158.6">11</text>
</g>
<g font-size="2.1">
<text x="101.7" y="97.3">1</text>
<text x="101.7" y="100.6">2</text>
<text x="112" y="97.2">44</text>
<text x="112" y="100.4">43</text>
<text x="101.7" y="103.6">3</text>
<text x="101.7" y="106.7">4</text>
<text x="112" y="103.4">42</text>
<text x="112" y="106.6">41</text>
<text x="101.7" y="110">5</text>
<text x="101.7" y="113">6</text>
<text x="112" y="109.5">40</text>
<text x="112" y="112.4">39</text>
<text x="101.7" y="116.3">7</text>
<text x="101.7" y="119.4">8</text>
<text x="112" y="118.8">37</text>
<text x="112" y="115.5">38</text>
<text x="101.7" y="122.4">9</text>
<text x="101.7" y="125.5">10</text>
<text x="112" y="121.9">36</text>
<text x="112" y="125.1">35</text>
<text x="101.7" y="128.6">11</text>
<text x="101.7" y="131.4">12</text>
<text x="112" y="128.1">34</text>
<text x="112" y="131.1">33</text>
<text x="101.5" y="137.9">14</text>
<text x="101.5" y="134.6">13</text>
<text x="112" y="137.5">31</text>
<text x="112" y="134.4">32</text>
<text x="101.5" y="143.7">16</text>
<text x="101.5" y="140.8">15</text>
<text x="112" y="143.4">29</text>
<text x="112" y="140.5">30</text>
<text x="101.5" y="149.1">18</text>
<text x="101.5" y="146.4">17</text>
<text x="112" y="149.1">27</text>
<text x="112" y="146.1">28</text>
<text x="101.5" y="155">20</text>
<text x="101.5" y="152.1">19</text>
<text x="112" y="155.2">25</text>
<text x="112" y="152.3">26</text>
<text x="101.5" y="160.9">22</text>
<text x="101.5" y="157.9">21</text>
<text x="112" y="160.9">23</text>
<text x="112" y="158.3">24</text>
</g>
<text font-size="1.8" x="111.1" y="247.8">10</text>
</svg>
